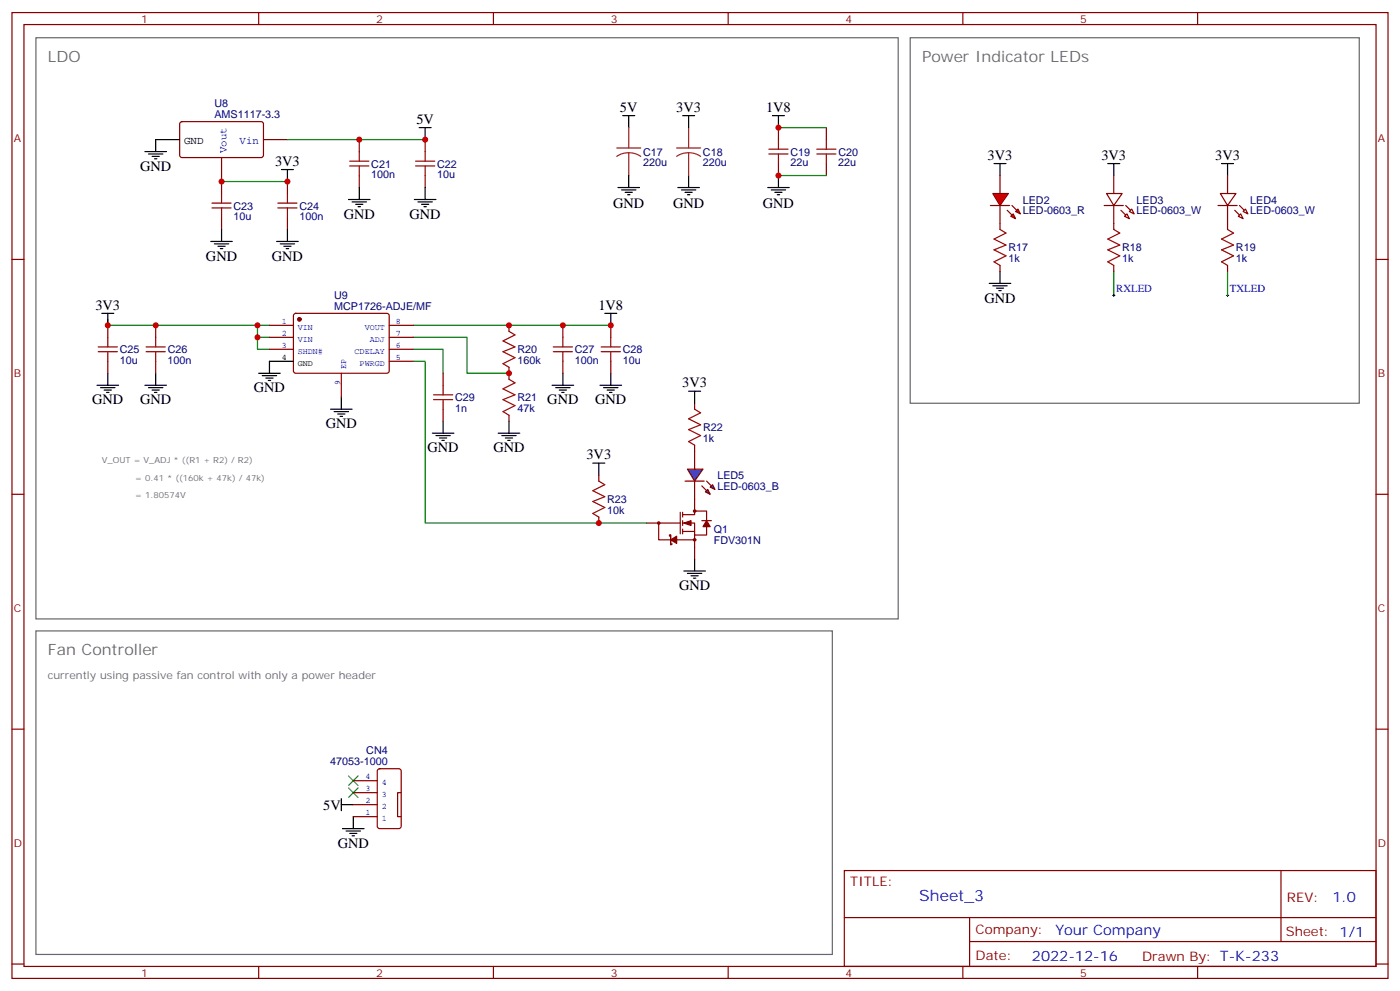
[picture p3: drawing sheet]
<svg xmlns="http://www.w3.org/2000/svg" width="412mm" height="292mm" viewBox="0 0 412 292" stroke-linecap="round" stroke-linejoin="round" font-family="sans-serif">
<g fill="none" stroke="#870000" stroke-width=".35">
<path d="M3.5 3.7h405.4v284.3h-405.4zM7.1 7.2h398.2v277.3h-398.2zM76.2 3.7v3.5M145.3 3.7v3.5M214.5 3.7v3.5M283.6 3.7v3.5M352.8 3.7v3.5M3.5 76.4h3.6M405.3 76.4h3.6M149.9 95.8v1.7M149.9 108.1v3.6M204.6 118.7v1.8"/>
<path d="M149.9 122.2v1.8M204.6 131.1v1.7M3.5 145.5h3.6M405.3 145.5h3.6M3.5 214.7h3.6M405.3 214.7h3.6M248.7 256.3h156.6v28.2h-156.6zM377.3 256.3v20.9M248.7 270.1h156.5M285.6 277.2h119.6M285.6 270.1v14.2M3.5 283.8h3.6"/>
<path d="M76.2 284.5v3.5M145.3 284.5v3.5M214.5 284.5v3.5M283.6 284.5v3.5M352.8 284.5v3.5M405.3 283.8h3.6"/>
</g>
<path d="M149.9 97.5l1.8 1.1-3.5 1.8 3.5 1.7-3.5 1.4 3.5 1.8-3.5 1.8 1.7 1M149.9 111.7l1.8 1-3.5 1.8 3.5 1.7-3.5 1.5 3.5 1.7-3.5 1.8 1.7 1M204.6 120.5l1.8 1-3.6 1.8 3.6 1.8-3.6 1.4 3.6 1.7-3.6 1.8 1.8 1.1" fill="none" stroke="#a10000" stroke-width=".35"/>
<path d="M202.8 115.2h3.6M204.6 115.2v3.5" fill="none" stroke="#000" stroke-width=".35"/>
<path d="M202.5 138.1h4.6l-2.5 3.5z" fill="#00f" stroke="#870000" stroke-width=".35"/>
<path d="M201.8 141.6h5.6z" fill="#f00" stroke="#870000" stroke-width=".35"/>
<g fill="#870000" stroke="#870000" stroke-width=".35">
<path d="M208.1 141.6l1.4 1.5z"/>
<path d="M206.7 143.1l1.4 1.4z"/>
</g>
<g fill="#00f" stroke="#870000" stroke-width=".35">
<path d="M209.2 143.4l.7-.7 .7 1.4z"/>
<path d="M207.8 144.8l.7-.7 .7 1.4z"/>
</g>
<g fill="none" stroke="#870000" stroke-width=".35">
<path d="M53.2 36l.4-.2 23.6 .1 .4 .6-.1 9.5-.6 .4-23.6-.1-.4-.6v-9.2zM229.3 37.6v3.5M243.4 37.6v3.5M65.3 46.4v10.6M77.6 41.1h7.1M84.7 53.4v3.6M105.8 41.1v3.5M105.8 51.7v3.5M125.2 41.1v3.5M125.2 51.7v3.5M229.3 48.2v3.5M243.4 48.2v3.5"/>
<path d="M65.3 64v3.6M84.7 64v3.6M294.6 65.8v1.8M294.6 78.1v1.8M328.1 65.8v1.8M328.1 78.1v1.8M361.6 65.8v1.8M361.6 78.1v1.8M31.7 95.8v3.5M45.9 95.8v3.5M165.8 95.8v3.5M179.9 95.8v3.5"/>
<path d="M31.7 106.4v3.5M45.9 106.4v3.5M130.5 109.9v3.5M165.8 106.4v3.5M179.9 106.4v3.5M130.5 120.5v3.5M176.4 139.9v1.7M204.6 132.8v5.3M176.4 152.2v1.8M190.5 154h9.9M194 154v4.9h10.6M197.2 157.9v-.4h.4v2.8h.3v-.3"/>
<path d="M200.4 150.8v6.4M201.1 151.5h3.5v-1h3.5v2.8M201.1 154h3.5v3.5h3.5v-2.5M201.1 156.5h3.5M201.1 150.8v1.4M201.1 153.3v1.4M201.1 155.8v1.4M204.6 141.6v8.9M204.6 157.5v7.1M206.7 153.3h2.8M104.1 236.9h7M104.1 233.4h7"/>
<path d="M104.1 229.8h7M111.4 226.5l.4-.2h5.7l.6 .4 .1 16.5-.5 .7h-5.9l-.6-.4-.1-16.5zM118.2 233.4h-1.1v7h1.1M104.1 240.4h7"/>
<circle cx="194" cy="154" r=".35"/>
<circle cx="204.6" cy="150.5" r=".35"/>
<circle cx="204.6" cy="158.9" r=".35"/>
</g>
<g fill="none" stroke="#008700" stroke-width=".35">
<path d="M229.3 37.6h14.1M65.3 53.4h19.4M84.7 41.1h40.5M229.3 51.7h14.1M328.1 79.9v7.1M361.6 79.9v7.1M31.7 94v1.8h44.1M75.8 95.8v7h3.6M75.8 95.8h3.6M75.8 99.3h3.6M121.7 99.3h15.9v10.6h12.3M121.7 95.8h58.2"/>
<path d="M121.7 106.4h3.5v47.6h65.3M121.7 102.8h8.8v7.1"/>
</g>
<g fill="none" stroke="#a10000" stroke-width=".35">
<path d="M62.4 59.8h5.7M65.3 57v2.8M81.8 59.8h5.7M84.7 57v2.8M103 48.9h5.7M103 47.4h5.7M105.8 44.6v2.8M105.8 48.9v2.8M122.4 48.9h5.7M122.4 47.4h5.7M125.2 44.6v2.8M125.2 48.9v2.8"/>
<path d="M226.5 45.3h5.6M226.5 43.9h5.6M229.3 41.1v2.8M229.3 45.3v2.9M240.6 45.3h5.6M240.6 43.9h5.6M243.4 41.1v2.8M243.4 45.3v2.9M62.4 61.2h5.7M65.3 61.2v2.8M81.8 61.2h5.7M84.7 61.2v2.8"/>
<path d="M294.6 67.6l1.7 1-3.5 1.8 3.5 1.7-3.5 1.5 3.5 1.7-3.5 1.8 1.8 1M328.1 67.6l1.7 1-3.5 1.8 3.5 1.7-3.5 1.5 3.5 1.7-3.5 1.8 1.8 1M361.6 67.6l1.8 1-3.6 1.8 3.6 1.7-3.6 1.5 3.6 1.7-3.6 1.8 1.8 1M31.7 99.3v2.8M45.9 99.3v2.8M165.8 99.3v2.8M179.9 99.3v2.8M28.9 103.5h5.7M28.9 102.1h5.7M31.7 103.5v2.9M43 103.5h5.7M43 102.1h5.7"/>
<path d="M45.9 103.5v2.9M127.7 117.7h5.6M127.7 116.2h5.6M130.5 113.4v2.8M130.5 117.7v2.8M163 103.5h5.6M163 102.1h5.6M165.8 103.5v2.9M177.1 103.5h5.6M177.1 102.1h5.6M179.9 103.5v2.9M176.4 141.6l1.8 1.1-3.6 1.8 3.6 1.7-3.6 1.4 3.6 1.8-3.6 1.8 1.8 1"/>
</g>
<g fill="none" stroke="#000" stroke-width=".35">
<path d="M123.5 37.6h3.5M125.2 37.6v3.5M183.4 34h3.6M185.2 34v3.6M201.1 34h3.5M202.8 34v3.6M227.5 34h3.6M229.3 34v3.6M42.7 44.6h6.3M43.7 45.3h4.3M44.8 46h2.1M45.5 46.7h.7"/>
<path d="M52.9 41.1h-7v3.5M82.9 49.9h3.5M84.7 49.9v3.5M102.7 58.7h6.3M103.7 59.4h4.2M105.8 55.2v3.5M122.1 58.7h6.3M123.1 59.4h4.3M125.2 55.2v3.5M182 55.2h6.4M183.1 55.9h4.2M184.1 56.6h2.2"/>
<path d="M184.9 57.3h.7M185.2 51.7v3.5M199.7 55.2h6.3M200.7 55.9h4.3M201.8 56.6h2.1M202.5 57.3h.7M202.8 51.7v3.5M226.1 55.2h6.4M227.2 55.9h4.2M228.2 56.6h2.2M229 57.3h.7M229.3 51.7v3.5"/>
<path d="M292.8 48.2h3.5M294.6 48.2v3.5M326.3 48.2h3.5M328.1 48.2v3.5M359.8 48.2h3.6M361.6 48.2v3.5M62.1 71.1h6.3M63.1 71.8h4.3M64.2 72.5h2.1M64.9 73.2h.7M65.3 67.6v3.5M81.5 71.1h6.3"/>
<path d="M82.5 71.8h4.3M83.6 72.5h2.1M84.3 73.2h.7M84.7 67.6v3.5M104.8 60.1h2.1M105.5 60.9h.7M124.2 60.1h2.1M124.9 60.9h.7M294.6 79.9v3.5M30 92.3h3.5M31.7 92.3v3.5M178.2 92.3h3.5"/>
<path d="M179.9 92.3v3.5M291.4 83.4h6.3M292.5 84.1h4.2M293.5 84.8h2.1M294.2 85.5h.7M28.6 113.4h6.3M29.6 114.1h4.3M30.7 114.8h2.1M31.4 115.5h.7M31.7 109.9v3.5M42.7 113.4h6.3M43.7 114.1h4.3"/>
<path d="M44.8 114.8h2.1M45.5 115.5h.7M45.9 109.9v3.5M76.2 109.9h6.3M77.3 110.6h4.2M78.3 111.3h2.1M79 112h.7M79.4 106.4v3.5M100.5 116.9v3.6M162.6 113.4h6.4M163.7 114.1h4.2M164.7 114.8h2.2"/>
<path d="M165.5 115.5h.7M165.8 109.9v3.5M176.7 113.4h6.4M177.8 114.1h4.2M178.9 114.8h2.1M179.6 115.5h.7M179.9 109.9v3.5M97.4 120.5h6.3M98.4 121.2h4.3M99.5 121.9h2.1M100.2 122.6h.7M127.4 127.5h6.3"/>
<path d="M128.4 128.2h4.2M129.5 128.9h2.1M130.2 129.6h.7M130.5 124v3.5M146.8 127.5h6.3M147.8 128.2h4.2M148.9 128.9h2.1M149.6 129.6h.7M149.9 124v3.5M174.6 136.3h3.6M176.4 136.3v3.6M201.4 168.1h6.4"/>
<path d="M202.5 168.8h4.2M203.6 169.5h2.1M204.3 170.2h.7M204.6 164.6v3.5M100.5 235.1v3.6M100.5 236.9h3.6M100.9 243.9h6.3M102 244.7h4.2M103 245.4h2.1M103.7 246.1h.7M104.1 240.4v3.5"/>
</g>
<g fill="#870000" stroke="#870000" stroke-width=".35">
<path d="M201.4 154l2.2-.7v1.4z"/>
<path d="M208.1 153.3l1.1 1.7h-2.1z"/>
<path d="M197.6 158.9l1.7-1v2.1z"/>
</g>
<path d="M185.2 37.6v6M202.8 37.6v6M181.7 43.6h7M185.2 45l-1.8 .2-1.7 .8M185.2 45l1.9 .2 1.6 .8M185.2 45v6.7M199.3 43.6h7.1M202.8 45l-1.8 .2-1.7 .8M202.8 45l1.9 .2 1.7 .8M202.8 45v6.7" fill="none" stroke="#8c2424" stroke-width=".35"/>
<path d="M102.7 232l2.8 2.8M102.7 228.4l2.8 2.8M105.5 232l-2.8 2.8M105.5 228.4l-2.8 2.8" fill="none" stroke="#3c3" stroke-width=".35"/>
<path d="M327.7 87h.7M328.1 86.6v.7M361.2 87h.7M361.6 86.6v.7" fill="none" stroke="#000" stroke-width=".29"/>
<path d="M326 57h4.6l-2.5 3.5z" fill="#fff" stroke="#870000" stroke-width=".35"/>
<path d="M325.3 60.5h5.6z" fill="#f00" stroke="#870000" stroke-width=".35"/>
<g fill="#870000" stroke="#870000" stroke-width=".35">
<path d="M331.6 60.5l1.4 1.4z"/>
<path d="M330.2 61.9l1.4 1.4z"/>
</g>
<g fill="#fff" stroke="#870000" stroke-width=".35">
<path d="M333.4 61.6l.7 1.4-1.4-.7z"/>
<path d="M332 63l.7 1.4-1.4-.7z"/>
</g>
<path d="M328.1 51.7v5.3M328.1 60.5v5.3" fill="none" stroke="#870000" stroke-width=".35"/>
<path d="M359.5 57h4.6l-2.5 3.5z" fill="#fff" stroke="#870000" stroke-width=".35"/>
<path d="M358.8 60.5h5.6z" fill="#f00" stroke="#870000" stroke-width=".35"/>
<g fill="#870000" stroke="#870000" stroke-width=".35">
<path d="M365.1 60.5l1.4 1.4z"/>
<path d="M363.7 61.9l1.4 1.4z"/>
</g>
<g fill="#fff" stroke="#870000" stroke-width=".35">
<path d="M366.2 62.3l.7-.7 .7 1.4z"/>
<path d="M364.8 63.7l.7-.7 .7 1.4z"/>
</g>
<path d="M361.6 51.7v5.3M361.6 60.5v5.3" fill="none" stroke="#870000" stroke-width=".35"/>
<g fill="#f00" stroke="#870000" stroke-width=".35">
<path d="M292.5 57h4.5l-2.4 3.5z"/>
<path d="M291.7 60.5h5.7z"/>
</g>
<g fill="#870000" stroke="#870000" stroke-width=".35">
<path d="M298.1 60.5l1.4 1.4z"/>
<path d="M296.7 61.9l1.4 1.4z"/>
</g>
<g fill="#f00" stroke="#870000" stroke-width=".35">
<path d="M299.2 62.3l.7-.7 .7 1.4z"/>
<path d="M297.7 63.7l.7-.7 .8 1.4z"/>
</g>
<path d="M294.6 51.7v5.3M294.6 60.5v5.3M79.4 95.8h7M79.4 99.3h7M86.7 92.5l.4-.2h27.1l.5 .7-.1 16.5-.7 .4-27-.1-.5-.6v-16.2zM114.7 95.8h7M114.7 99.3h7M79.4 102.8h7M100.5 109.9v7M114.7 102.8h7M114.7 106.4h7" fill="none" stroke="#870000" stroke-width=".35"/>
<path d="M10.6 11.1h254v171.1h-254zM268.1 11.1h132.3v107.6h-132.3zM10.6 185.7h234.6v95.3h-234.6z" fill="none" stroke="#666" stroke-width=".35"/>
<circle cx="88.2" cy="94" r=".53" fill="#870000" stroke="#870000" stroke-width=".35"/>
<path d="M79.4 106.4h7" fill="none" stroke="#000" stroke-width=".35"/>
<g fill="#c00">
<circle cx="149.9" cy="109.9" r=".88"/>
<circle cx="149.9" cy="95.8" r=".88"/>
<circle cx="176.4" cy="154" r=".88"/>
<circle cx="165.8" cy="95.8" r=".88"/>
<circle cx="179.9" cy="95.8" r=".88"/>
<circle cx="45.9" cy="95.8" r=".88"/>
<circle cx="75.8" cy="95.8" r=".88"/>
<circle cx="75.8" cy="99.3" r=".88"/>
<circle cx="31.8" cy="95.8" r=".88"/>
<circle cx="125.2" cy="41.1" r=".88"/>
<circle cx="65.3" cy="53.4" r=".88"/>
<circle cx="84.7" cy="53.4" r=".88"/>
<circle cx="105.8" cy="41.1" r=".88"/>
<circle cx="229.3" cy="37.6" r=".88"/>
<circle cx="229.3" cy="51.7" r=".88"/>
</g>
<g font-size="4.6" fill="#666">
<text x="14.1" y="18.2">LDO</text>
<text x="271.6" y="18.2">Power Indicator LEDs</text>
<text x="14.1" y="192.8">Fan Controller</text>
</g>
<text font-size="4.6" fill="#00f" x="270.8" y="265.3">Sheet_3</text>
<g font-size="4.2">
<text x="182.6" y="33">5V</text>
<text x="199.2" y="33">3V3</text>
<text x="225.7" y="32.9">1V8</text>
<text x="122.7" y="36.5">5V</text>
<text x="290.9" y="47.1">3V3</text>
<text x="324.4" y="47.1">3V3</text>
<text x="358" y="47.1">3V3</text>
<text x="41.3" y="50.3">GND</text>
<text x="81" y="48.8">3V3</text>
<text x="101.2" y="64.4">GND</text>
<text x="120.6" y="64.4">GND</text>
<text x="180.6" y="61.3">GND</text>
<text x="198.3" y="61.3">GND</text>
<text x="224.7" y="61.3">GND</text>
<text x="60.7" y="76.7">GND</text>
<text x="80.1" y="76.7">GND</text>
<text x="290" y="89.1">GND</text>
<text x="28.1" y="91.1">3V3</text>
<text x="176.3" y="91.2">1V8</text>
<text x="27.2" y="119.1">GND</text>
<text x="41.3" y="119.1">GND</text>
<text x="74.8" y="115.5">GND</text>
<text x="161.2" y="119.1">GND</text>
<text x="175.3" y="119.1">GND</text>
<text x="201" y="114.1">3V3</text>
<text x="96" y="126.1">GND</text>
<text x="125.9" y="133.2">GND</text>
<text x="145.3" y="133.2">GND</text>
<text x="172.8" y="135.2">3V3</text>
<text x="200" y="173.7">GND</text>
<text x="95.2" y="238.3">5V</text>
<text x="99.5" y="249.6">GND</text>
</g>
<g font-size="4.2" fill="#00f">
<text x="392.5" y="265.6">1.0</text>
<text x="310.9" y="275.1">Your Company</text>
<text x="304" y="282.9">2022-12-16</text>
</g>
<g font-size="3.9" fill="#800">
<text x="250.5" y="260.9">TITLE:</text>
<text x="379.1" y="265.6">REV:</text>
<text x="287.4" y="275.1">Company:</text>
<text x="378.7" y="275.7">Sheet: 1/1</text>
<text x="287.4" y="282.8">Date:</text>
<text x="336.4" y="282.8">Drawn By: T-K-233</text>
</g>
<g font-size="3.2" fill="#800">
<text x="41.6" y="6.7">1</text>
<text x="110.8" y="6.7">2</text>
<text x="179.9" y="6.7">3</text>
<text x="249.1" y="6.7">4</text>
<text x="318.2" y="6.7">5</text>
<text x="4.1" y="41.8">A</text>
<text x="405.9" y="41.8">A</text>
<text x="4.1" y="110.9">B</text>
<text x="405.9" y="110.9">B</text>
<text x="4.1" y="180.1">C</text>
<text x="405.9" y="180.1">C</text>
<text x="4.1" y="249.2">D</text>
<text x="405.9" y="249.2">D</text>
<text x="41.6" y="287.5">1</text>
<text x="110.8" y="287.5">2</text>
<text x="179.9" y="287.5">3</text>
<text x="249.1" y="287.5">4</text>
<text x="318.2" y="287.5">5</text>
</g>
<g font-size="3.2" fill="#000080">
<text x="63.2" y="34.7">AMS1117-3.3</text>
<text x="63.2" y="31.5">U8</text>
<text x="189.4" y="45.8">C17</text>
<text x="207.1" y="45.8">C18</text>
<text x="232.8" y="45.8">C19</text>
<text x="246.9" y="45.8">C20</text>
<text x="109.4" y="52.5">100n</text>
<text x="109.4" y="49.3">C21</text>
<text x="128.8" y="52.5">10u</text>
<text x="128.8" y="49.3">C22</text>
<text x="189.4" y="48.9">220u</text>
<text x="207.1" y="48.9">220u</text>
<text x="232.8" y="48.9">22u</text>
<text x="246.9" y="48.9">22u</text>
<text x="301.3" y="59.9">LED2</text>
<text x="334.8" y="59.9">LED3</text>
<text x="368.3" y="59.9">LED4</text>
<text x="68.8" y="64.8">10u</text>
<text x="68.8" y="61.7">C23</text>
<text x="88.2" y="64.8">100n</text>
<text x="88.2" y="61.7">C24</text>
<text x="301.3" y="63">LED-0603_R</text>
<text x="334.8" y="63">LED-0603_W</text>
<text x="368.3" y="63">LED-0603_W</text>
<text x="297" y="77.2">1k</text>
<text x="297" y="74">R17</text>
<text x="330.6" y="77.2">1k</text>
<text x="330.6" y="74">R18</text>
<text x="364.1" y="77.2">1k</text>
<text x="364.1" y="74">R19</text>
<text x="98.4" y="88">U9</text>
<text x="98.4" y="91.2">MCP1726-ADJE/MF</text>
<text x="35.3" y="107.1">10u</text>
<text x="35.3" y="104">C25</text>
<text x="49.4" y="107.1">100n</text>
<text x="49.4" y="104">C26</text>
<text x="152.4" y="107.1">160k</text>
<text x="152.4" y="104">R20</text>
<text x="169.3" y="107.1">100n</text>
<text x="169.3" y="104">C27</text>
<text x="183.4" y="107.1">10u</text>
<text x="183.4" y="104">C28</text>
<text x="134.1" y="118.1">C29</text>
<text x="152.4" y="118.1">R21</text>
<text x="134.1" y="121.3">1n</text>
<text x="152.4" y="121.2">47k</text>
<text x="207.1" y="130.1">1k</text>
<text x="207.1" y="126.9">R22</text>
<text x="211.3" y="141.1">LED5</text>
<text x="178.9" y="148.1">R23</text>
<text x="211.3" y="144.2">LED-0603_B</text>
<text x="178.9" y="151.3">10k</text>
<text x="210.3" y="160.1">FDV301N</text>
<text x="210.3" y="156.9">Q1</text>
<text x="97.3" y="225.2">47053-1000</text>
<text x="107.9" y="222">CN4</text>
</g>
<text font-size="3.2" x="54.2" y="42.5">GND</text>
<g font-size="3.2" fill="#00f">
<text x="66.7" y="45.1" transform="rotate(-90 66.7 45.1)">Vout</text>
<text x="70.6" y="42.5">Vin</text>
<text x="328.8" y="86.1">RXLED</text>
<text x="362.3" y="86.1">TXLED</text>
</g>
<text font-size="3.2" fill="#666" x="14.1" y="199.8">currently using passive fan control with only a power header</text>
<g font-size="2.5" fill="#00f">
<text x="83" y="95.4">1</text>
<text x="116.6" y="95.4">8</text>
<text x="83" y="99">2</text>
<text x="87.7" y="97.2">VIN</text>
<text x="87.7" y="100.7">VIN</text>
<text x="107.4" y="97.2">VOUT</text>
<text x="108.9" y="100.7">ADJ</text>
<text x="116.6" y="99">7</text>
<text x="83" y="102.5">3</text>
<text x="87.7" y="104.2">SHDN#</text>
<text x="104.5" y="104.2">CDELAY</text>
<text x="105.9" y="107.8">PWRGD</text>
<text x="116.6" y="106">5</text>
<text x="116.6" y="102.5">6</text>
<text x="100.2" y="113.3" transform="rotate(-90 100.2 113.3)">9</text>
<text x="102" y="108.6" transform="rotate(-90 102 108.6)">EP</text>
<text x="107.7" y="233">3</text>
<text x="107.7" y="229.5">4</text>
<text x="112.4" y="231.2">4</text>
<text x="107.7" y="236.5">2</text>
<text x="112.4" y="238.3">2</text>
<text x="112.4" y="234.8">3</text>
<text x="107.7" y="240.1">1</text>
<text x="112.4" y="241.8">1</text>
</g>
<g font-size="2.5">
<text x="83" y="106">4</text>
<text x="87.7" y="107.8">GND</text>
</g>
<g font-size="2.5" fill="#666">
<text x="30" y="136.3">V_OUT = V_ADJ * ((R1 + R2) / R2)</text>
<text x="39.9" y="141.6">= 0.41 * ((160k + 47k) / 47k)</text>
<text x="39.9" y="146.6">= 1.80574V</text>
</g>
</svg>
